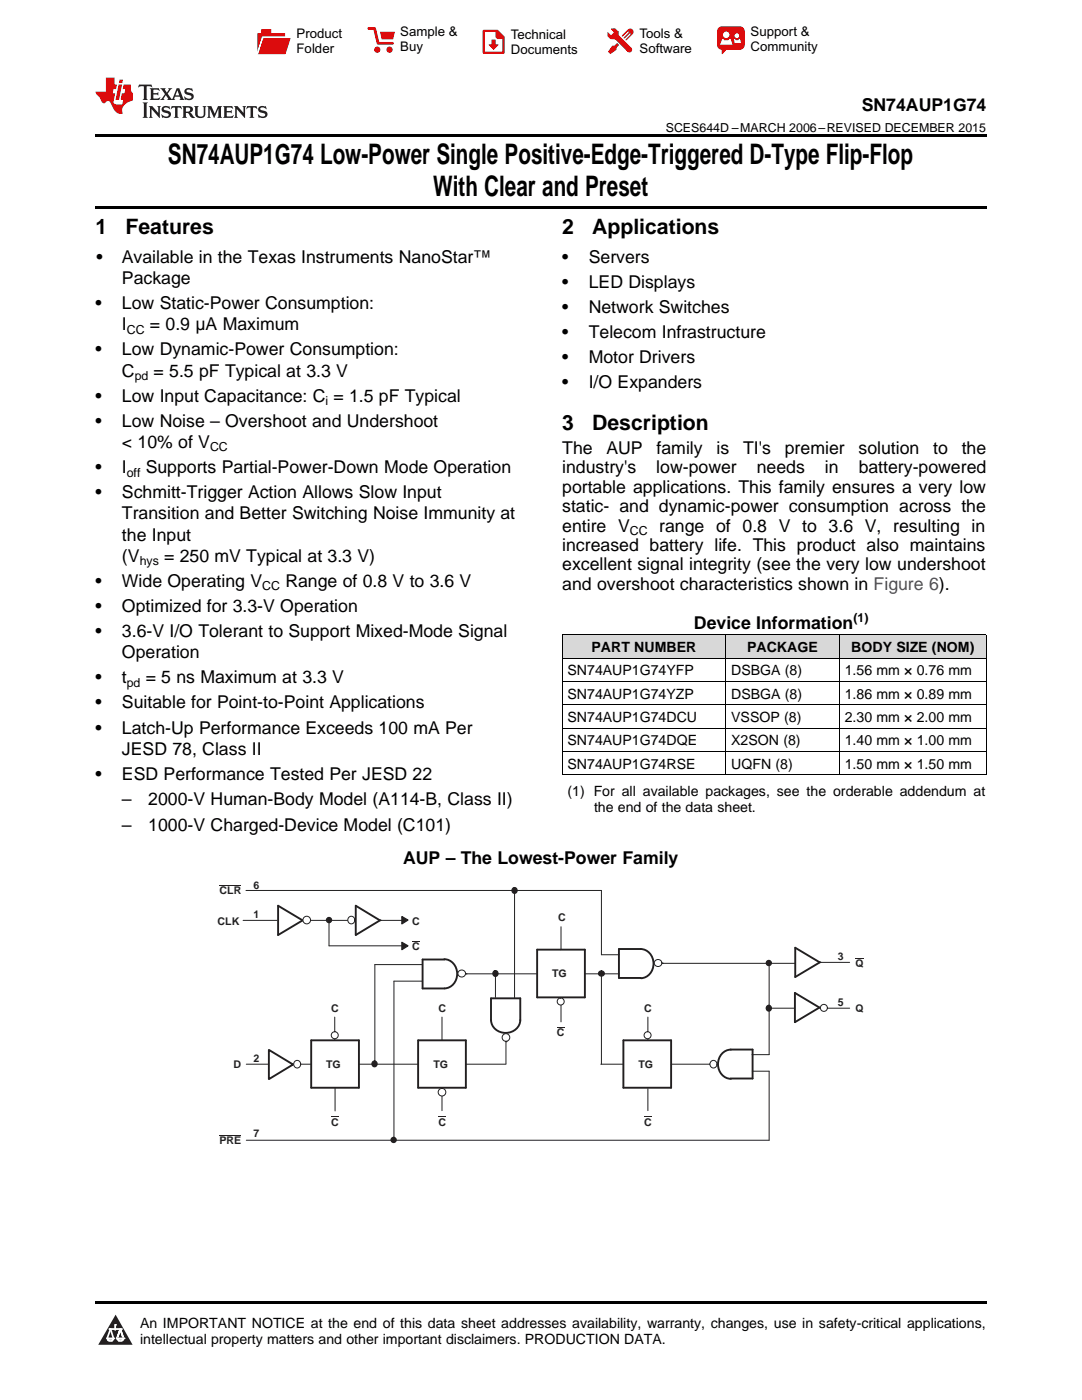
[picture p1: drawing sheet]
<svg xmlns="http://www.w3.org/2000/svg" width="216mm" height="279mm" viewBox="0 0 216 279" stroke-linecap="round" stroke-linejoin="round" font-family="sans-serif">
<g fill="#d8d8d8">
<path d="M112.2 126.7h32.7v4.7h-32.7z"/>
<path d="M144.9 126.7h22.6v4.7h-22.6z"/>
<path d="M167.5 126.7h29.3v4.7h-29.3z"/>
</g>
<path d="M23.1 262.4l3.4 6h-6.9z" fill="#231f20"/>
<path d="M21.4 267.1h1.2l-.3 .5h-.3a.55 .55 0 0 1-.6-.5z" fill-rule="evenodd" fill="#fff"/>
<path d="M21.4 267.1h1.2l-.3 .5h-.3a.55 .55 0 0 1-.6-.5z" fill="none" stroke="#231f20" stroke-width=".34"/>
<path d="M21.4 267.1l1.2 .1-.3 .4h-.5z" fill="none" stroke="#fff" stroke-width=".34"/>
<path d="M23 265.3h.1" fill="none" stroke="#fff" stroke-width=".34"/>
<path d="M23 264.4v.9z" fill="#fff"/>
<path d="M23 264.4v.9z" fill="none" stroke="#fff" stroke-width=".34"/>
<circle cx="23" cy="264.4" r=".17" fill="#fff"/>
<path d="M21.9 265.2h.1" fill="none" stroke="#fff" stroke-width=".34"/>
<path d="M21.9 265.2h2.3z" fill="#fff"/>
<path d="M21.9 265.2h2.3z" fill="none" stroke="#fff" stroke-width=".34"/>
<circle cx="24.2" cy="265.2" r=".17" fill="#fff"/>
<path d="M23.3 267.1h.1" fill="none" stroke="#fff" stroke-width=".34"/>
<path d="M24 265.2l-.7 1.9z" fill="#fff"/>
<path d="M24 265.2l-.7 1.9z" fill="none" stroke="#fff" stroke-width=".34"/>
<path d="M24 265.2l.7 1.9z" fill="#fff"/>
<path d="M24 265.2l.7 1.9z" fill="none" stroke="#fff" stroke-width=".34"/>
<path d="M24.6 267.1h.1" fill="none" stroke="#fff" stroke-width=".34"/>
<circle cx="21.4" cy="267.1" r=".17" fill="#fff"/>
<path d="M22.1 265.2l-.7 1.9z" fill="#fff"/>
<path d="M22.1 265.2l-.7 1.9z" fill="none" stroke="#fff" stroke-width=".34"/>
<path d="M22.1 265.2l.5 1.9z" fill="#fff"/>
<path d="M22.1 265.2l.5 1.9z" fill="none" stroke="#fff" stroke-width=".34"/>
<circle cx="22.6" cy="267.1" r=".17" fill="#fff"/>
<path d="M23.4 267.1h1.3a.65 .65 0 0 1-.7 .5 .65 .65 0 0 1-.6-.5z" fill-rule="evenodd" fill="#fff"/>
<path d="M23.4 267.1h1.3a.65 .65 0 0 1-.7 .5 .65 .65 0 0 1-.6-.5z" fill="none" stroke="#231f20" stroke-width=".34"/>
<path d="M23.4 267.1h1.3l-.4 .5h-.6z" fill="none" stroke="#fff" stroke-width=".34"/>
<path d="M23.3 267.1h.1" fill="none" stroke="#fff" stroke-width=".34"/>
<circle cx="24.7" cy="267.1" r=".17" fill="#fff"/>
<path d="M19 259.7h177.8v.5h-177.8z" fill="#000"/>
<path d="M111.9 185v4.5M165.2 201.2h4.3" fill="none" stroke="#231f20" stroke-width=".2"/>
<path d="M88.6 191.4a2.94 2.94 0 0 1 2.6 2.9 2.94 2.94 0 0 1-2.5 3M88.7 191.5h-4.4v5.8h4.4" fill="none" stroke="#231f20" stroke-width=".38"/>
<path d="M93 194.3h.1" fill="none" stroke="#231f20" stroke-width=".25"/>
<path d="M80.2 182.9l1.2 .7-1.2 .8z" fill="#231f20"/>
<path d="M60.4 183.7h.1M75.8 183.7h.1M80.2 182.9l1.2 .7-1.2 .8z" fill="none" stroke="#231f20" stroke-width=".25"/>
<path d="M48.5 183.7h6.8M62 183.7h7.4M65.7 184.1v4.7" fill="none" stroke="#231f20" stroke-width=".2"/>
<path d="M55.5 180.8l4.9 2.9-4.9 2.9zM71 180.8l4.8 2.9-4.8 2.9z" fill="none" stroke="#231f20" stroke-width=".38"/>
<circle cx="65.7" cy="183.6" r=".51" fill="#231f20"/>
<g fill="none" stroke="#231f20" stroke-width=".25">
<path d="M65.7 183.7h.1"/>
<circle cx="65.7" cy="183.6" r=".51"/>
</g>
<path d="M65.7 188.8h14.9M75.6 183.7h5.1" fill="none" stroke="#231f20" stroke-width=".2"/>
<path d="M80.2 188.1l1.2 .7-1.2 .7z" fill="#231f20"/>
<path d="M80.2 188.1l1.2 .7-1.2 .7z" fill="none" stroke="#231f20" stroke-width=".25"/>
<path d="M49.1 177.7h70.9M92.9 194.3h14.3" fill="none" stroke="#231f20" stroke-width=".2"/>
<path d="M107.2 189.5h9.5v9.5h-9.5z" fill="none" stroke="#231f20" stroke-width=".38"/>
<path d="M111.1 205h1.5z" fill-rule="evenodd" fill="#231f20"/>
<path d="M74.8 192.5v19.8M78.6 195.8v31.8M111.9 199.3v4.6M116.7 194.3h6.9M66.8 203v4.6M66.9 206.7h.1" fill="none" stroke="#231f20" stroke-width=".2"/>
<circle cx="66.8" cy="206.6" r=".7" fill="#fff"/>
<g fill="none" stroke="#231f20" stroke-width=".2">
<path d="M49.1 212.4h13"/>
<circle cx="66.8" cy="206.6" r=".7"/>
</g>
<path d="M62.1 207.6h9.5v9.5h-9.5z" fill="none" stroke="#231f20" stroke-width=".38"/>
<path d="M66.1 222.9h1.5z" fill-rule="evenodd" fill="#231f20"/>
<path d="M102.7 178.3v20.8M98.9 194.3v4.7M66.9 217.1v4.6M71.6 212.4h11.8M88.2 203v4.6M88.2 217.4v4.3M93 212.4h8M101 206.3v6" fill="none" stroke="#231f20" stroke-width=".2"/>
<path d="M83.4 207.6h9.6v9.5h-9.6z" fill="none" stroke="#231f20" stroke-width=".38"/>
<circle cx="74.8" cy="212.3" r=".53" fill="#231f20"/>
<g fill="none" stroke="#231f20" stroke-width=".25">
<path d="M74.8 212.3h.1"/>
<circle cx="74.8" cy="212.3" r=".53"/>
</g>
<circle cx="98.8" cy="194.3" r=".55" fill="#231f20"/>
<g fill="none" stroke="#231f20" stroke-width=".25">
<path d="M98.9 194.3h.1"/>
<circle cx="98.8" cy="194.3" r=".55"/>
</g>
<circle cx="102.6" cy="177.7" r=".55" fill="#231f20"/>
<g fill="none" stroke="#231f20" stroke-width=".25">
<path d="M102.7 177.7h.1"/>
<circle cx="102.6" cy="177.7" r=".55"/>
</g>
<path d="M74.8 192.5h9.5M78.6 195.8h5.7M49.1 227.6h104.4" fill="none" stroke="#231f20" stroke-width=".2"/>
<circle cx="78.5" cy="227.5" r=".51" fill="#231f20"/>
<g fill="none" stroke="#231f20" stroke-width=".25">
<path d="M78.6 227.6h.1"/>
<circle cx="78.5" cy="227.5" r=".51"/>
</g>
<path d="M82.2 187.9h1.5z" fill-rule="evenodd" fill="#231f20"/>
<path d="M120 194.3v18.1" fill="none" stroke="#231f20" stroke-width=".2"/>
<circle cx="120" cy="194.3" r=".54" fill="#231f20"/>
<g fill="none" stroke="#231f20" stroke-width=".25">
<path d="M120 194.3h.1"/>
<circle cx="120" cy="194.3" r=".54"/>
</g>
<path d="M120 177.7v12.8h3.6M119.9 212.4h4.5M129.3 206.7h.1M129.3 203v4.6" fill="none" stroke="#231f20" stroke-width=".2"/>
<circle cx="129.2" cy="206.6" r=".7" fill="#fff"/>
<circle cx="129.2" cy="206.6" r=".7" fill="none" stroke="#231f20" stroke-width=".2"/>
<path d="M124.4 207.6h9.5v9.5h-9.5z" fill="none" stroke="#231f20" stroke-width=".38"/>
<path d="M128.5 222.9h1.5z" fill-rule="evenodd" fill="#231f20"/>
<path d="M129.3 217.3v4.4M133.9 212.4h7.7" fill="none" stroke="#231f20" stroke-width=".2"/>
<circle cx="153.4" cy="201.2" r=".53" fill="#231f20"/>
<g fill="none" stroke="#231f20" stroke-width=".25">
<path d="M141.6 212.4h.1M153.5 201.2h.1"/>
<circle cx="153.4" cy="201.2" r=".53"/>
</g>
<path d="M145.8 209.5h4.4v5.7h-4.4M145.9 209.5a2.94 2.94 0 0 0-2.6 2.9 2.94 2.94 0 0 0 2.6 2.9" fill="none" stroke="#231f20" stroke-width=".38"/>
<path d="M130.5 192.3h28.2M153.5 192.3v18.2h-3.5M150.1 213.8h3.4v13.8" fill="none" stroke="#231f20" stroke-width=".2"/>
<circle cx="153.4" cy="192.2" r=".51" fill="#231f20"/>
<g fill="none" stroke="#231f20" stroke-width=".25">
<path d="M153.5 192.3h.1M163.6 192.1h.1M163.5 201.1h.1"/>
<circle cx="153.4" cy="192.2" r=".51"/>
</g>
<path d="M43.8 176.7h4.3M163.6 192.1h5.9M153.5 201.2h5M43.8 226.6h4.3" fill="none" stroke="#231f20" stroke-width=".2"/>
<path d="M158.6 198.2l4.9 2.9-4.9 2.9zM158.7 189.1l4.9 3-4.9 2.9z" fill="none" stroke="#231f20" stroke-width=".38"/>
<path d="M170.7 191.2l1.6 .1z" fill-rule="evenodd" fill="#231f20"/>
<path d="M88.2 218h.1" fill="none" stroke="#231f20" stroke-width=".2"/>
<circle cx="88.2" cy="218" r=".76" fill="#fff"/>
<g fill="none" stroke="#231f20" stroke-width=".2">
<path d="M111.9 199.9h.1"/>
<circle cx="88.2" cy="218" r=".76"/>
</g>
<circle cx="111.9" cy="199.9" r=".7" fill="#fff"/>
<g fill="none" stroke="#231f20" stroke-width=".2">
<path d="M61.2 183.7h.1"/>
<circle cx="111.9" cy="199.9" r=".7"/>
</g>
<circle cx="61.2" cy="183.6" r=".76" fill="#fff"/>
<g fill="none" stroke="#231f20" stroke-width=".2">
<path d="M70.2 183.7h.1"/>
<circle cx="61.2" cy="183.6" r=".76"/>
</g>
<circle cx="70.1" cy="183.6" r=".73" fill="#fff"/>
<g fill="none" stroke="#231f20" stroke-width=".2">
<path d="M92.1 194.3h.1"/>
<circle cx="70.1" cy="183.6" r=".73"/>
</g>
<circle cx="92.2" cy="194.3" r=".73" fill="#fff"/>
<g fill="none" stroke="#231f20" stroke-width=".2">
<path d="M142.4 212.4h.1"/>
<circle cx="92.2" cy="194.3" r=".73"/>
</g>
<circle cx="142.3" cy="212.4" r=".73" fill="#fff"/>
<g fill="none" stroke="#231f20" stroke-width=".2">
<path d="M164.4 201.2h.1"/>
<circle cx="142.3" cy="212.4" r=".73"/>
</g>
<circle cx="164.4" cy="201.1" r=".7" fill="#fff"/>
<circle cx="164.4" cy="201.1" r=".7" fill="none" stroke="#231f20" stroke-width=".2"/>
<path d="M87.5 222.9h1.5z" fill-rule="evenodd" fill="#231f20"/>
<path d="M127.8 189.4a2.94 2.94 0 0 1 2.6 2.9 2.94 2.94 0 0 1-2.5 2.9M127.9 189.4h-4.4v5.8h4.4" fill="none" stroke="#231f20" stroke-width=".38"/>
<path d="M132.1 192.3h.1" fill="none" stroke="#231f20" stroke-width=".25"/>
<path d="M131.3 192.3h.1" fill="none" stroke="#231f20" stroke-width=".2"/>
<circle cx="131.3" cy="192.2" r=".73" fill="#fff"/>
<g fill="none" stroke="#231f20" stroke-width=".2">
<path d="M101 207h.1"/>
<circle cx="131.3" cy="192.2" r=".73"/>
</g>
<path d="M103.8 203.6a2.94 2.94 0 0 1-2.9 2.5 2.94 2.94 0 0 1-2.9-2.5v-4.4h5.8v4.4" fill="none" stroke="#231f20" stroke-width=".38"/>
<path d="M101 207.9h.1" fill="none" stroke="#231f20" stroke-width=".25"/>
<circle cx="101" cy="207" r=".76" fill="#fff"/>
<circle cx="101" cy="207" r=".76" fill="none" stroke="#231f20" stroke-width=".2"/>
<path d="M53.7 209.5l4.8 2.9-4.8 3z" fill="#fff"/>
<path d="M53.7 209.5l4.8 2.9-4.8 3z" fill="none" stroke="#231f20" stroke-width=".38"/>
<path d="M58.5 212.4h.1" fill="none" stroke="#231f20" stroke-width=".25"/>
<path d="M59.3 212.4h.1" fill="none" stroke="#231f20" stroke-width=".2"/>
<circle cx="59.3" cy="212.4" r=".73" fill="#fff"/>
<circle cx="59.3" cy="212.4" r=".73" fill="none" stroke="#231f20" stroke-width=".2"/>
<path d="M112.2 136h84.6M112.2 131.3h84.6M112.2 126.7h84.6M112.2 126.7v28M144.8 126.7v28M167.4 126.7v28M196.8 126.7v28M112.2 154.6h84.6M112.2 149.9h84.6M112.2 145.3h84.6M112.2 140.6h84.6" fill="none" stroke="#000" stroke-width=".2"/>
<path d="M19 26.8h177.8v.6h-177.8zM19 41.2h177.8v.5h-177.8z" fill="#000"/>
<path d="M27.7 16.9l-.1 .6 .6-.3h.5v.2v2.2l-.2 .4h1l-.2-.4v-2.2v-.2h.5l.6 .3-.2-.6zM29.9 17.6l.2 .4v1.6l-.2 .4h1.9l.1-.6a1.09 1.09 0 0 1-1.3 .1v-.6h.6l.4 .2v-.7l-.2 .2h-.8v-.6l.2-.1a1.01 1.01 0 0 1 1 .3l-.1-.6zM32 17.6l.9 1.2-1 1.2h.9l-.2-.3 .5-.7 .5 .7-.3 .3h1.7l-.2-.3 .1-.4h1l.1 .4-.2 .3h1l-.3-.4-.7-2h-.5l-1 2.2-.8-1.1 .9-1.1h-.9l.2 .2-.4 .7-.4-.7 .2-.2zM35.4 18l.4 1h-.8zM37 17.7a.66 .66 0 0 0-.2 .8 .66 .66 0 0 0 .6 .4l.7 .2 .1 .2a.8 .8 0 0 1-.7 .4 .8 .8 0 0 1-.7-.5l.1 .8 .2-.2a.94 .94 0 0 0 1.1 .1 .94 .94 0 0 0 .4-.9 1.48 1.48 0 0 0-1.3-.6v-.4a1.1 1.1 0 0 1 1.2 .2l-.2-.6-.2 .1-.5-.1zM28.5 20.4l.2 .4v2.3l-.2 .4h1l-.2-.4v-2.3l.2-.4zM29.7 21.2l.2 .4v1.5l-.2 .4h.8l-.3-.4 .1-1.3 1.6 1.8v-2l.2-.4h-.7l.2 .2v1.1l-1.2-1.3zM32.5 21.3a.66 .66 0 0 0-.2 .8 .66 .66 0 0 0 .6 .4l.6 .2 .2 .2a.8 .8 0 0 1-.8 .4 .8 .8 0 0 1-.7-.5l.2 .7 .2-.1a.94 .94 0 0 0 1 .1 .94 .94 0 0 0 .5-1 1.47 1.47 0 0 0-1.3-.6l-.1-.3a1.1 1.1 0 0 1 1.3 .2l-.2-.6-.2 .1-.5-.2zM34.3 21.2l-.2 .6a.64 .64 0 0 1 .8-.3v1.6l-.2 .4h1l-.3-.4 .1-1.6a.66 .66 0 0 1 .8 .3l-.2-.6zM36.3 21.2l.3 .4v1.5l-.3 .4h1l-.2-.2v-.7h.5l.1 .1a.8 .8 0 0 0 1.2 .7l-1-1a.62 .62 0 0 0 .6-.5 .62 .62 0 0 0-.6-.7zM37.1 21.5h.1a.48 .48 0 0 1 .6 0 .48 .48 0 0 1 .1 .6l-.2 .1-.6 .1zM38.7 21.2l.2 .2a2.29 2.29 0 0 0 .4 2 1.05 1.05 0 0 0 1.7-.7v-1.3l.2-.2h-.8l.2 .4v1.1a.61 .61 0 0 1-.6 .6 .61 .61 0 0 1-.6-.6v-1.1l.3-.4zM41.3 21.2l.3 .4v1.5l-.3 .4h.8l-.2-.4v-1.4l.8 1.9 .9-1.9v1.4l-.2 .4h.9l-.2-.4v-1.5l.2-.4h-.8l-.7 1.5-.6-1.5zM44.5 21.2l.2 .4v1.5l-.2 .4h1.9l.2-.6a1.1 1.1 0 0 1-1.4 .2v-.7h.6l.4 .2v-.6l-.2 .1-.8 .1v-.6l.2-.1a1.02 1.02 0 0 1 1.1 .2l-.2-.5zM46.7 21.2l.2 .4v1.5l-.2 .4h.8l-.3-.4 .1-1.3 1.6 1.8v-2l.2-.4h-.7l.2 .2v1.1l-1.2-1.3zM49.3 21.2l-.1 .6a.64 .64 0 0 1 .8-.3v1.6l-.3 .4h1l-.2-.4v-1.6a.66 .66 0 0 1 .8 .3l-.1-.6zM51.7 21.3a.66 .66 0 0 0-.2 .7 .66 .66 0 0 0 .7 .5l.6 .2 .1 .2a.8 .8 0 0 1-.7 .4 .8 .8 0 0 1-.7-.5l.1 .7 .2-.1a.94 .94 0 0 0 1.1 .1 .94 .94 0 0 0 .4-1 1.48 1.48 0 0 0-1.2-.6l-.1-.3a1.1 1.1 0 0 1 1.2 .2l-.2-.6-.1 .1-.6-.2z" fill="#231f20"/>
<path d="M21.1 15.5v2.8h-2v.4l.9 .9a.96 .96 0 0 0 1 1 .59 .59 0 0 1 .5-.4 .59 .59 0 0 1 .5 .3l.4 .8a1.61 1.61 0 0 0 2.1 1.3 1.63 1.63 0 0 1 1.1-2.2l.9-.3v-1.5a1.6 1.6 0 0 1-.4-1.7h-1.4l-.2 .9h.5l-.2 .8h-.5l-.2 1v.3h.5l-.2 .9h-.7a.74 .74 0 0 1-1-.6l.3-1.6h-.5l.2-.8h.5l.1-.9h-.4v-1.4zM23.7 16.9l-.7 3h.8l.6-3zM23.8 15.9l-.1 .7h.7l.2-.7z" fill="#ee1d23"/>
<g fill="#d60000">
<path d="M52.1 5.8h2v.8h2.8v4.2h-5.5v-4.2h.7z" fill-rule="evenodd"/>
<path d="M52.4 7.5h5.6l-1 3.3h-5.6z" fill-rule="evenodd"/>
</g>
<path d="M52.4 7.4h5.7l-.1 .1h-5.5l-1.1 3.3z" fill-rule="evenodd" fill="#fff"/>
<path d="M52.4 7.4h5.7l-.1 .1h-5.5l-1.1 3.3z" fill="none" stroke="#fff" stroke-width=".2"/>
<path d="M73.6 5.7h1.1l.7 2.9h2.9" fill="none" stroke="#d60000" stroke-width=".55"/>
<g fill="#d60000">
<path d="M75.8 6.3h3l-.4 1.6h-2.2z" fill-rule="evenodd"/>
<circle cx="75.3" cy="9.9" r=".62"/>
<circle cx="77.7" cy="9.9" r=".62"/>
</g>
<path d="M96.5 6.2h2.7l1.3 1.2v3.1h-4z" fill="none" stroke="#d60000" stroke-width=".44"/>
<g fill="#d60000">
<path d="M98.1 7.9h.8v1h.5l-.9 1.1-1-1v-.1h.6z" fill-rule="evenodd"/>
<path d="M98.9 6.2h.3l1.3 1.2v.4h-1.3l-.3-.4z" fill-rule="evenodd"/>
<path d="M121.9 5.7h.8l.7 .6 .1 .7 2.5 2.5-.8 .8-2.3-2.3-1.1-.2-.6-.6v-.8l.7 .6 .5-.4v-.2l-.5-.5z" fill-rule="evenodd"/>
<path d="M122.2 9.1h.4l.5-.5 .4 .4-.5 .5v.4l-1.2 .9-.5-.5z" fill-rule="evenodd"/>
<path d="M125.3 5.9a.67 .67 0 0 1 .9 0 .67 .67 0 0 1 0 .9z" fill-rule="evenodd"/>
<path d="M125.3 5.9l.9 .9-1.2 1.2h-.2v-.2l1-.9v-.2h-.2l-.9 1h-.2v-.2l.9-1 .1-.2h-.3l-.9 1h-.2v-.2z" fill-rule="evenodd"/>
<circle cx="125.6" cy="9.9" r=".54"/>
</g>
<path d="M123.3 6.3v.7" fill="none" stroke="#d60000" stroke-width=".2"/>
<g fill="#d60000">
<path d="M143.4 5.5l.6-.2h3.6a.95 .95 0 0 1 1 .9v2.8a.95 .95 0 0 1-1 .9h-3.6a.95 .95 0 0 1-.9-.9v-2.8z" fill-rule="evenodd"/>
<path d="M144 9.9h.9l-.7 .9h-.2z" fill-rule="evenodd"/>
</g>
<g fill="#fff">
<path d="M146.6 8.6h1.3z"/>
<path d="M144.1 7.8h.3l.1 .2h.8l.2-.2h.3l.4 1.1h-2.5z" fill-rule="evenodd"/>
<path d="M146.4 7.8h.3l.1 .2h.5l.2-.2h.2l.2 .8h-1.3z" fill-rule="evenodd"/>
<circle cx="144.9" cy="6.9" r=".65"/>
<circle cx="147" cy="7.1" r=".48"/>
</g>
<g font-size="5.6">
<text x="33.5" y="32.8">SN74AUP1G74 Low-Power Single Positive-Edge-Triggered D-Type Flip-Flop</text>
<text x="86.5" y="39.2">With Clear and Preset</text>
</g>
<g font-size="4.2">
<text x="19" y="46.7">1</text>
<text x="25" y="46.7">Features</text>
<text x="112.2" y="46.7">2</text>
<text x="118.2" y="46.7">Applications</text>
<text x="112.2" y="85.9">3</text>
<text x="118.2" y="85.9">Description</text>
</g>
<g font-size="3.5">
<text x="171.9" y="22.2">SN74AUP1G74</text>
<text x="19.2" y="52.4">•</text>
<text x="24.3" y="52.4">Available in the Texas Instruments NanoStar™</text>
<text x="112.2" y="52.4">•</text>
<text x="117.5" y="52.4">Servers</text>
<text x="24.3" y="56.7">Package</text>
<text x="112.2" y="57.4">•</text>
<text x="117.5" y="57.4">LED Displays</text>
<text x="19" y="61.7">•</text>
<text x="24.3" y="61.7">Low Static-Power Consumption:</text>
<text x="24.3" y="65.9">I</text>
<text x="29.9" y="65.9">= 0.9 μA Maximum</text>
<text x="112.2" y="62.4">•</text>
<text x="117.5" y="62.4">Network Switches</text>
<text x="19" y="70.9">•</text>
<text x="24.3" y="70.9">Low Dynamic-Power Consumption:</text>
<text x="112.2" y="67.5">•</text>
<text x="117.5" y="67.5">Telecom Infrastructure</text>
<text x="24.3" y="75.1">C</text>
<text x="30.7" y="75.1">= 5.5 pF Typical at 3.3 V</text>
<text x="112.2" y="72.5">•</text>
<text x="112.2" y="77.5">•</text>
<text x="117.5" y="72.5">Motor Drivers</text>
<text x="117.5" y="77.5">I/O Expanders</text>
<text x="19" y="80.2">•</text>
<text x="24.3" y="80.2">Low Input Capacitance: C = 1.5 pF Typical</text>
<text x="19" y="85.2">•</text>
<text x="24.3" y="85.2">Low Noise – Overshoot and Undershoot</text>
<text x="24.3" y="89.4">&lt; 10% of V</text>
<text x="19" y="94.4">•</text>
<text x="24.3" y="94.4">I</text>
<text x="29.1" y="94.4">Supports Partial-Power-Down Mode Operation</text>
<text x="112.2" y="90.6">The</text>
<text x="112.2" y="94.4">industry's</text>
<text x="121" y="90.6">AUP</text>
<text x="131" y="94.4">low-power</text>
<text x="131" y="90.6">family</text>
<text x="143" y="90.6">is</text>
<text x="148.3" y="90.6">TI's</text>
<text x="151" y="94.4">needs</text>
<text x="156.6" y="90.6">premier</text>
<text x="164.6" y="94.4">in</text>
<text x="171.3" y="90.6">solution</text>
<text x="171.3" y="94.4">battery-powered</text>
<text x="186.2" y="90.6">to</text>
<text x="191.9" y="90.6">the</text>
<text x="19" y="99.4">•</text>
<text x="24.3" y="99.4">Schmitt-Trigger Action Allows Slow Input</text>
<text x="112.2" y="98.3">portable applications. This family ensures a very low</text>
<text x="24.3" y="103.6">Transition and Better Switching Noise Immunity at</text>
<text x="24.3" y="107.9">the Input</text>
<text x="112.2" y="102.2">static- and dynamic-power consumption across the</text>
<text x="112.2" y="106.1">entire V</text>
<text x="131.6" y="106.1">range of 0.8 V to 3.6 V, resulting in</text>
<text x="24.3" y="112.1">(V</text>
<text x="32.7" y="112.1">= 250 mV Typical at 3.3 V)</text>
<text x="112.2" y="110">increased battery life. This product also maintains</text>
<text x="112.2" y="113.8">excellent signal integrity (see the very low undershoot</text>
<text x="19" y="117.1">•</text>
<text x="24.3" y="117.1">Wide Operating V</text>
<text x="56.9" y="117.1">Range of 0.8 V to 3.6 V</text>
<text x="112.2" y="117.7">and overshoot characteristics shown in Figure 6).</text>
<text x="19" y="122.1">•</text>
<text x="24.3" y="122.1">Optimized for 3.3-V Operation</text>
<text x="138.5" y="125.4">Device Information</text>
<text x="19" y="127.1">•</text>
<text x="24.3" y="127.1">3.6-V I/O Tolerant to Support Mixed-Mode Signal</text>
<text x="24.3" y="131.4">Operation</text>
<text x="19" y="136.4">•</text>
<text x="24.3" y="136.4">t</text>
<text x="29.1" y="136.4">= 5 ns Maximum at 3.3 V</text>
<text x="19" y="141.4">•</text>
<text x="24.3" y="141.4">Suitable for Point-to-Point Applications</text>
<text x="19" y="146.4">•</text>
<text x="24.3" y="146.4">Latch-Up Performance Exceeds 100 mA Per</text>
<text x="19" y="155.6">•</text>
<text x="24.3" y="150.6">JESD 78, Class II</text>
<text x="24.3" y="155.6">ESD Performance Tested Per JESD 22</text>
<text x="24.3" y="160.7">–</text>
<text x="29.6" y="160.7">2000-V Human-Body Model (A114-B, Class II)</text>
<text x="24.3" y="165.8">–</text>
<text x="29.6" y="165.8">1000-V Charged-Device Model (C101)</text>
<text x="80.4" y="172.5">AUP – The Lowest-Power Family</text>
</g>
<g font-size="2.8">
<text x="118" y="130.1">PART NUMBER</text>
<text x="149.1" y="130.1">PACKAGE</text>
<text x="169.9" y="130.1">BODY SIZE (NOM)</text>
<text x="113.2" y="134.8">SN74AUP1G74YFP</text>
<text x="145.9" y="134.8">DSBGA (8)</text>
<text x="168.6" y="134.8">1.56 mm × 0.76 mm</text>
<text x="113.2" y="139.4">SN74AUP1G74YZP</text>
<text x="145.9" y="139.4">DSBGA (8)</text>
<text x="168.6" y="139.4">1.86 mm × 0.89 mm</text>
<text x="113.2" y="144.1">SN74AUP1G74DCU</text>
<text x="113.2" y="148.7">SN74AUP1G74DQE</text>
<text x="145.9" y="144.1">VSSOP (8)</text>
<text x="145.9" y="148.7">X2SON (8)</text>
<text x="168.6" y="144.1">2.30 mm × 2.00 mm</text>
<text x="168.6" y="148.7">1.40 mm × 1.00 mm</text>
<text x="113.2" y="153.4">SN74AUP1G74RSE</text>
<text x="145.9" y="153.4">UQFN (8)</text>
<text x="168.6" y="153.4">1.50 mm × 1.50 mm</text>
<text x="113.2" y="158.9">(1) For all available packages, see the orderable addendum at</text>
<text x="118.5" y="162.1">the end of the data sheet.</text>
<text x="27.9" y="265">An IMPORTANT NOTICE at the end of this data sheet addresses availability, warranty, changes, use in safety-critical applications,</text>
<text x="27.9" y="268.2">intellectual property matters and other important disclaimers. PRODUCTION DATA.</text>
</g>
<g font-size="2.6">
<text x="59.2" y="7.6">Product</text>
<text x="59.2" y="10.6">Folder</text>
<text x="79.9" y="7.3">Sample &amp;</text>
<text x="79.9" y="10.2">Buy</text>
<text x="101.9" y="7.8">Technical</text>
<text x="101.9" y="10.8">Documents</text>
<text x="127.6" y="7.6">Tools &amp;</text>
<text x="127.6" y="10.6">Software</text>
<text x="149.8" y="7.2">Support &amp;</text>
<text x="149.8" y="10.2">Community</text>
</g>
<g font-size="2.5">
<text x="132.9" y="26.3">SCES644D –MARCH 2006–REVISED DECEMBER 2015</text>
<text x="25.3" y="66.6">CC</text>
<text x="26.9" y="75.8">pd</text>
<text x="64.9" y="80.9">i</text>
<text x="25.3" y="95.1">off</text>
<text x="41.9" y="90.1">CC</text>
<text x="125.7" y="106.8">CC</text>
<text x="27.9" y="112.8">hys</text>
<text x="52.3" y="117.8">CC</text>
<text x="170.3" y="124">(1)</text>
<text x="25.3" y="137.1">pd</text>
</g>
<g font-size="2.1" fill="#231f20">
<text x="43.8" y="178.5">CLR</text>
<text x="50.6" y="177.3">6</text>
<text x="43.4" y="184.5">CLK</text>
<text x="50.6" y="183.2">1</text>
<text x="82.2" y="184.6">C</text>
<text x="111.4" y="183.9">C</text>
<text x="82.2" y="189.6">C</text>
<text x="167.2" y="191.5">3</text>
<text x="110.2" y="195">TG</text>
<text x="170.7" y="193">Q</text>
<text x="66.1" y="202">C</text>
<text x="87.5" y="202">C</text>
<text x="128.5" y="202">C</text>
<text x="167.2" y="200.8">5</text>
<text x="170.7" y="202">Q</text>
<text x="111.1" y="206.7">C</text>
<text x="46.6" y="213.1">D</text>
<text x="50.6" y="212">2</text>
<text x="65.1" y="213.1">TG</text>
<text x="86.5" y="213.1">TG</text>
<text x="127.4" y="213.1">TG</text>
<text x="50.6" y="227">7</text>
<text x="66.1" y="224.6">C</text>
<text x="87.5" y="224.6">C</text>
<text x="128.5" y="224.6">C</text>
<text x="43.8" y="228.3">PRE</text>
</g>
</svg>
